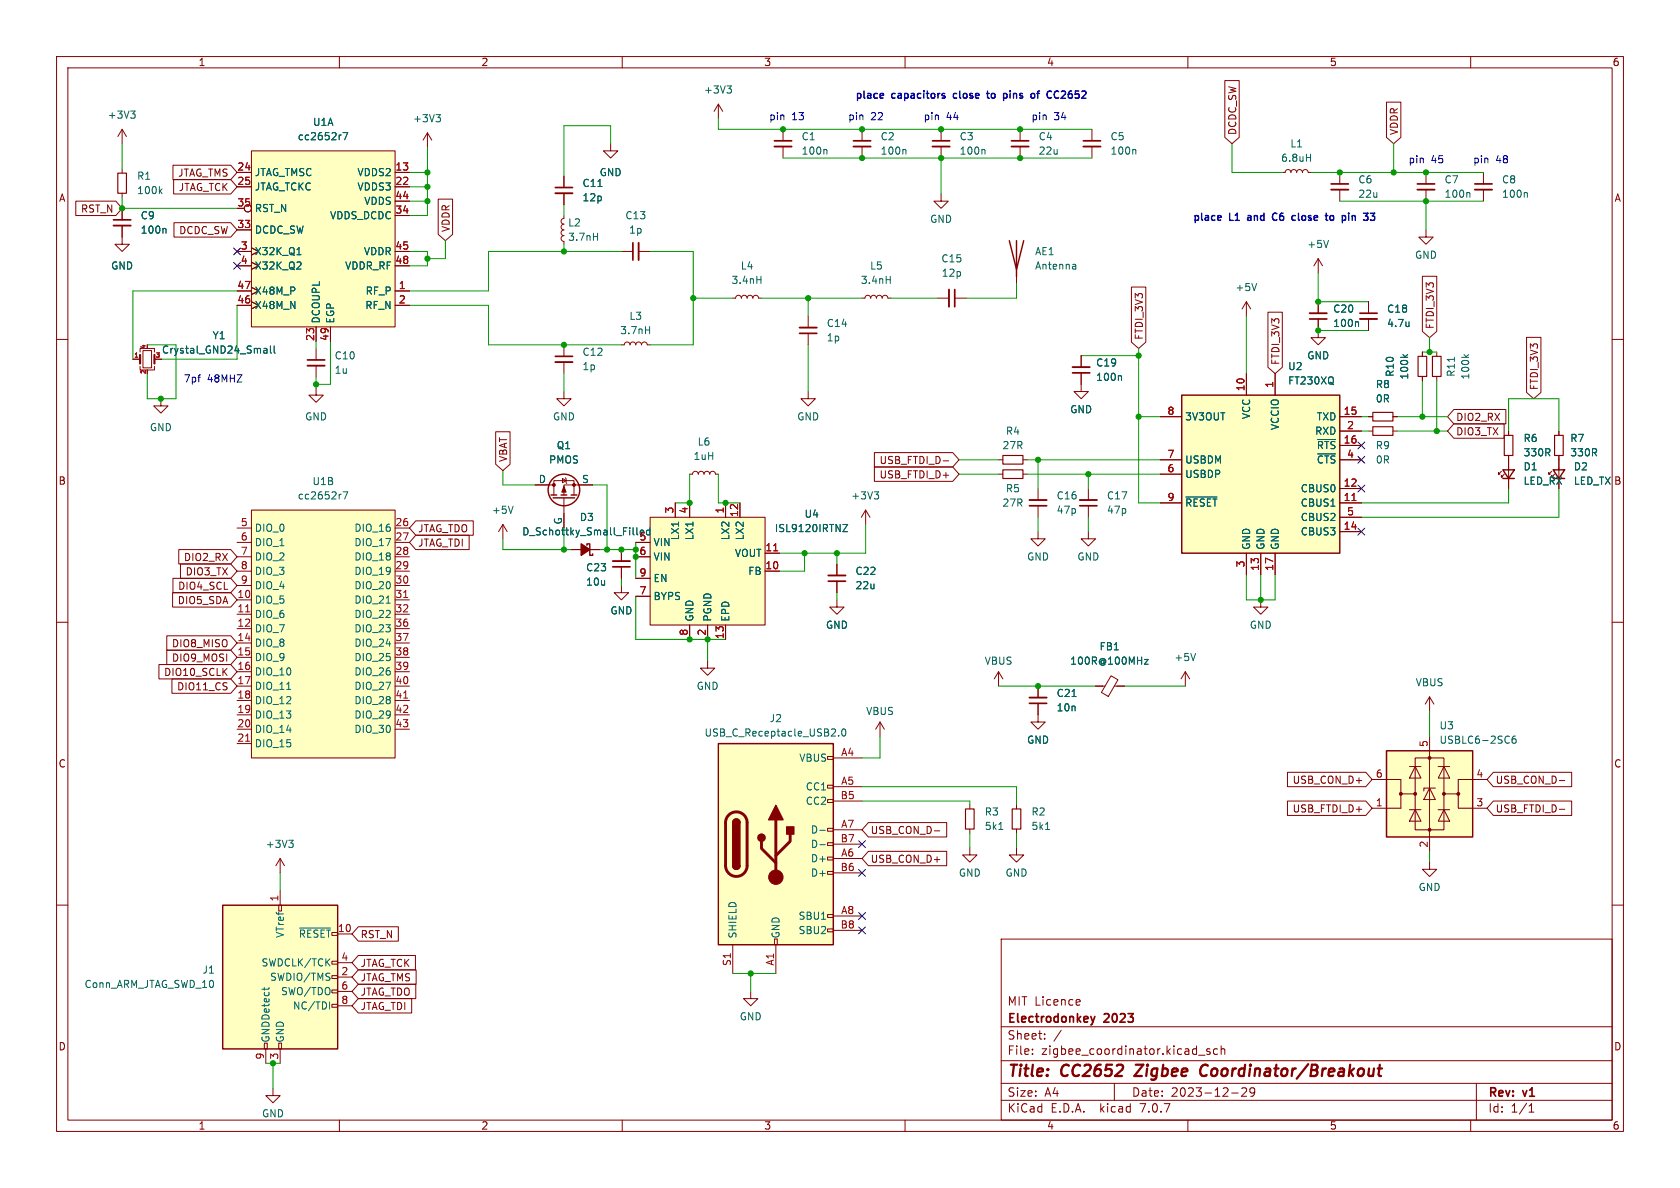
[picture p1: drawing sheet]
<svg xmlns="http://www.w3.org/2000/svg" width="297mm" height="210mm" viewBox="0 0 297 210" stroke-linecap="round" stroke-linejoin="round" font-family="sans-serif">
<g fill="none" stroke="#840000" stroke-width=".18">
<path d="M10 10h277v190h-277zM12 12h273v186h-273zM60 10v2M110 10v2M127 18.4l-.8 1.3M127 18.4v2.6M127 18.4l.8 1.3M160 10v2M210 10v2M216.5 14.2h2.6v10.1l-1.3 1.1-1.3-1.1zM245.1 18.1h2.6v6.2l-1.3 1.1-1.3-1.1zM260 10v2"/>
<path d="M13.4 35.6h7.1l1.1 1.2-1.1 1.3h-7.1zM21.6 39.9v3.3h1.3l-1.3 1.3-1.3-1.3h1.3M21.6 22.9v2.5M21.6 29.8v.8M21.6 34.2v.7M21.6 36.8v2.1M21.6 22.9l-.8 1.2M21.6 22.9l.8 1.2M30.6 29.2h10.2l1.1 1.3-1.1 1.3h-10.2zM30.7 31.7h10.1l1.1 1.3-1.1 1.3h-10.1zM30.8 39.4h10l1.1 1.2-1.1 1.3h-10zM41.9 30.5h2.5"/>
<path d="M41.9 33h2.5M44.4 26.7h25.4v31.1h-25.4zM69.8 30.5h2.6M69.8 33h2.6M69.8 38.1h2.6M69.8 35.6h2.6M75.6 23.5l-.8 1.3M75.6 23.5v2.5M75.6 23.5l.7 1.3M77.5 35.2h2.5v6.2l-1.3 1.1-1.2-1.1zM99.7 38.1v.5l-.3 .1-.2 .4 .1 .4 .4 .1-.3 .2-.2 .3 .1 .4 .4 .1-.3 .2-.2 .3 .1 .4 .4 .2-.3 .1-.2 .4 .1 .3 .4 .2v.5M99.7 31.1v2"/>
<path d="M99.7 34.2v2M107.9 25.4v1.3h1.3l-1.3 1.2-1.2-1.2h1.2M138.4 22.9v2M138.4 25.9v2M152.4 22.9v2M152.4 25.9v2M166.4 34.3v1.3h1.2l-1.2 1.2-1.3-1.2h1.3M166.4 22.9v2M166.4 25.9v2M180.3 22.9v2M180.3 25.9v2M193 22.9v2"/>
<path d="M193 25.9v2M226.7 30.5h.5l.2-.4 .3-.1 .4 .1 .1 .4 .2-.4 .3-.1 .4 .1 .1 .4 .2-.4 .4-.1 .3 .1 .2 .4 .1-.4 .4-.1 .3 .1 .2 .4h.5M236.9 30.5v2M236.9 33.5v2.1M252.1 30.5v2M252.1 33.5v2.1M262.3 30.5v2M262.3 33.5v2.1M10 60h2M41.9 51.4h2.5M41.9 54h2.5M41.9 44.5h2.5"/>
<path d="M41.9 40.6h2.5M41.9 47h2.5M55.9 57.8v2.5M58.4 57.8v2.5M69.8 51.4h2.6M69.8 54h2.6M69.8 44.5h2.6M69.8 47h2.6M109.9 44.5h2M112.9 44.5h2M129.5 52.7h.5l.2-.4 .4-.1 .3 .2 .2 .3 .1-.4 .4-.1 .3 .2 .2 .3 .1-.4 .4-.1 .4 .2 .1 .3 .2-.4 .3-.1 .4 .2 .1 .3h.5M142.9 55.9v2"/>
<path d="M142.9 58.9v2.1M152.4 52.7h.5l.2-.4 .3-.1 .4 .2 .1 .3 .2-.4 .3-.1 .4 .2 .1 .3 .2-.4 .4-.1 .3 .2 .2 .3 .1-.4 .4-.1 .3 .2 .2 .3h.5M165.7 52.7h2.1M168.8 52.7h2M179.7 47.6v2.6M200 50.7h2.6v9.8l-1.3 1.1-1.3-1.1zM220.3 53.3v2.6M220.3 53.3l-.7 1.3M220.3 53.3l.8 1.3M224.2 55.2h2.5v9.7l-1.3 1.1-1.2-1.1zM233 56.4v3.3h1.3l-1.3 1.3-1.2-1.3h1.2M233 45.7v2.6"/>
<path d="M233 53.3v2.1M233 45.7l-.7 1.3M233 45.7l.8 1.3M241.9 53.3v2.1M241.9 56.4v2M251.5 48.8h2.5v9.8l-1.3 1.1-1.2-1.1zM252.1 40.6v1.3h1.3l-1.3 1.3-1.3-1.3h1.3M269.9 59.6h2.5v9.8l-1.3 1.1-1.2-1.1zM285 60h2M23.5 63.5h1.3M24.8 64.8v.6h2.5v-.6M24.8 62.2v-.6h2.5v.6"/>
<path d="M25.3 62h1.5v3h-1.5zM27.3 63.5h1.3M28.4 70.5v1.3h1.3l-1.3 1.2-1.2-1.2h1.2M55.9 68.6v1.3h1.2l-1.2 1.2-1.3-1.2h1.3M55.9 61.6v2M55.9 64.6v2.1M87.6 76.3h2.6v5.8l-1.3 1.1-1.3-1.1zM99.7 69.2v1.3h1.3l-1.3 1.3-1.3-1.3h1.3M99.7 61v2M99.7 64v2M109.9 61h.5l.1-.4 .4-.1 .3 .1 .2 .4 .1-.4 .4-.1 .4 .1 .1 .4 .1-.4 .4-.1 .4 .1 .1 .4 .2-.4 .3-.1 .4 .1 .1 .4h.5M142.9 69.2v1.3h1.2l-1.2 1.3-1.3-1.3h1.3"/>
<path d="M191.1 65.9v3.3h1.3l-1.3 1.3-1.2-1.3h1.2M191.1 62.9v2M205.1 73.7h3.8M220.3 66v3.9M225.4 66v3.9M236.9 73.7h3.8M236.9 78.7h3.8M236.9 76.2h3.8M241.9 73.7h.8M241.9 76.2h.8M246.3 73.7h.7M246.3 76.2h.7"/>
<path d="M251.5 62.2v.8M251.5 66.5v.8M254 62.2v.8M254 66.5v.8M257 72.4h9.2v2.5h-9.2l-1.1-1.2zM257 74.9h8.9v2.6h-8.9l-1.1-1.3zM266.7 76.2v.8M275.6 76.2v.8M31.6 97.2h9.2l1.1 1.2-1.1 1.3h-9.2zM31.9 99.7h8.9l1.1 1.3-1.1 1.2h-8.9zM41.9 93.3h2.5M41.9 95.9h2.5"/>
<path d="M41.9 98.4h2.5M44.4 90.2h25.4v43.8h-25.4zM69.8 93.3h2.6M69.8 95.9h2.6M69.8 98.4h2.6M73.5 92.1h10.2v2.5h-10.2l-1.1-1.3zM73.5 94.6h9.4v2.6h-9.4l-1.1-1.3zM88.9 92.7l-.8 1.3M88.9 92.7v2.6M88.9 92.7l.8 1.3M94.6 85.7h3.3M97.9 87.5v-2.5h3.6v2.5"/>
<path d="M99.4 84.6l.7 .4-.7 .3zM99.7 88v5.3M99.9 84.5l.2 .1v.7l.1 .2M101 97.2h5M104.8 85.7h-5.1v1.8M109.9 97.2v2M112.4 95.9h2.5M112.4 98.4h2.5M114.9 91.4h20.4v19.1h-20.4zM119.4 88.9v2.5M121.9 83.8h.5l.2-.3 .3-.2 .4 .2 .1 .3 .2-.3 .4-.2 .3 .2 .2 .3 .1-.3 .4-.2 .3 .2 .2 .3 .1-.3 .4-.2 .4 .2 .1 .3h.5M121.9 88.9v2.5"/>
<path d="M128.3 88.9v2.5M130.8 88.9v2.5M135.3 97.8h2.5M148 99.7v2M153 90.2l-.7 1.2M153 90.2v2.5M153 90.2l.8 1.2M154.6 82.5h13.8l1.1 1.3-1.1 1.3h-13.8zM154.6 80h13.8l1.1 1.3-1.1 1.3h-13.8zM166.7 81.5h1M176.5 83.8h.8M176.5 81.3h.8"/>
<path d="M180.8 83.8h.8M180.8 81.3h.8M183.5 94v1.3h1.3l-1.3 1.2-1.3-1.2h1.3M183.5 86.4v2M183.5 89.4v2M192.4 94v1.3h1.3l-1.3 1.2-1.3-1.2h1.3M192.4 86.4v2M192.4 89.4v2M205.1 83.8h3.8M205.1 88.9h3.8M205.1 81.3h3.8M220.3 97.8v3.8"/>
<path d="M222.9 97.8v3.8M225.4 97.8v3.8M236.9 88.9h3.8M236.9 86.4h3.8M236.9 94h3.8M236.9 81.3h3.8M236.9 91.4h3.8M265.4 83.3l-.5 .5v-.2v.2h.3M265.9 83.8l-.5 .5v-.2v.2h.3M266.7 80.5v5.9M274.3 83.3l-.5 .5v-.2v.2h.3M274.8 83.8l-.5 .5v-.2v.2h.3"/>
<path d="M275.6 80.5v4.1M10 110h2M28.1 117.5h12.7l1.1 1.2-1.1 1.3h-12.7zM29.5 112.4h11.3l1.1 1.3-1.1 1.2h-11.3zM29.5 114.9h11.3l1.1 1.3-1.1 1.3h-11.3zM30.5 104.8h10.3l1.1 1.2-1.1 1.3h-10.3zM30.6 102.2h10.2l1.1 1.3-1.1 1.3h-10.2zM41.9 106h2.5M41.9 108.6h2.5M41.9 111.1h2.5M41.9 113.7h2.5M41.9 116.2h2.5"/>
<path d="M41.9 118.7h2.5M41.9 101h2.5M41.9 103.5h2.5M69.8 106h2.6M69.8 108.6h2.6M69.8 111.1h2.6M69.8 113.7h2.6M69.8 116.2h2.6M69.8 118.7h2.6M69.8 101h2.6M69.8 103.5h2.6M109.9 103.5v1.3h1.2l-1.2 1.2-1.3-1.2h1.3"/>
<path d="M109.9 100.2v2M112.4 105.4h2.5M112.4 102.2h2.5M121.9 110.5v2.5M125.1 116.8v1.3h1.3l-1.3 1.3-1.3-1.3h1.3M125.1 110.5v2.5M128.3 110.5v2.5M135.3 101h2.5M148 106v1.3h1.2l-1.2 1.3-1.3-1.3h1.3M148 102.7v2.1M176.5 118.7l-.7 1.3M176.5 118.7v2.6"/>
<path d="M176.5 118.7l.8 1.3M196.4 119.5l1.2 .7-1.7 2.9-1.2-.7zM209.5 118.7l-.7 1.3M209.5 118.7v2.6M209.5 118.7l.8 1.3M222.9 106v1.3h1.3l-1.3 1.3-1.3-1.3h1.3M285 110h2M30.4 120h10.4l1.1 1.3-1.1 1.3h-10.4zM41.9 121.3h2.5M41.9 123.8h2.5M41.9 126.4h2.5M41.9 128.9h2.5"/>
<path d="M41.9 131.4h2.5M69.8 121.3h2.6M69.8 123.8h2.6M69.8 126.4h2.6M69.8 128.9h2.6M146.3 138.8h1v.5h-1zM146.3 133.7h1v.5h-1zM147.3 134h5.1M147.3 139.1h5.1M155.6 127.6l-.8 1.3M155.6 127.6v2.6M155.6 127.6l.7 1.3"/>
<path d="M183.5 124.3v3.3h1.3l-1.3 1.3-1.3-1.3h1.3M183.5 121.3v2M193.7 121.3h1.6M197 121.3h1.8M227.6 136.5h13.9l1.1 1.3-1.1 1.3h-13.9zM242.6 137.8h5v2.5h2.6M249.2 135.5h2M250.2 134h5.1v12.7h-5.1zM250.2 135.5l1 2h-2zM252.7 139.3l1 2.1h-2zM252.7 123.2l-.7 1.3M252.7 123.2v2.5"/>
<path d="M252.7 130.2v20.3M252.7 123.2l.8 1.3M253.7 139.3h-2v.5M254.3 135.5h2M255.3 135.5l1 2h-2zM262.9 137.8h-5.1v2.5h-2.5M264 136.5h13.9v2.6h-13.9l-1.1-1.3zM275.7 138h.9M10 160h2M49.5 151.8l-.7 1.2M49.5 151.8v2.5M49.5 157.5v2.5"/>
<path d="M49.5 151.8l.8 1.2M146.3 154.1h1v.5h-1zM146.3 151.5h1v.5h-1zM146.3 149h1v.5h-1zM146.3 146.4h1v.5h-1zM146.3 141.4h1v.5h-1zM147.3 151.8h5.1M147.3 146.7h5.1M147.3 141.6h5.1M147.3 154.3h5.1M147.3 149.2h5.1M153.5 150.5h13.9v2.5h-13.9l-1.1-1.2z"/>
<path d="M153.5 145.4h13.9v2.6h-13.9l-1.1-1.3zM165.2 146.9h.9M171.4 149.9v1.2h1.3l-1.3 1.3-1.2-1.3h1.2M171.4 142.2v.8M171.4 146.6v.7M179.7 149.9v1.2h1.3l-1.3 1.3-1.3-1.3h1.3M179.7 142.2v.8M179.7 146.6v.7M227.6 141.6h13.9l1.1 1.3-1.1 1.2h-13.9zM247.6 140.3v2.6h-5M249.2 143.1h2M250.2 143.1l1 2.1h-2z"/>
<path d="M252.7 152.4v1.3h1.3l-1.3 1.2-1.2-1.2h1.2M254.3 143.1h2M255.3 143.1l1 2.1h-2zM257.8 140.3v2.6h5.1M264 141.6h13.9v2.5h-13.9l-1.1-1.2zM275.7 143.1h.9M285 160h2M49.3 160h.5v1h-.5zM58.7 169.9h1v.5h-1zM58.7 175h1v.5h-1zM58.7 172.5h1v.5h-1zM58.7 177.5h1v.6h-1z"/>
<path d="M59.7 165.1h2.5M59.7 172.7h2.5M59.7 170.2h2.5M59.7 175.3h2.5M59.7 177.8h2.5M63.3 176.5h9.5v2.6h-9.5l-1.1-1.3zM63.3 174h10.2v2.5h-10.2l-1.1-1.2zM63.3 171.4h10.3v2.6h-10.3l-1.1-1.3zM63.3 163.8h7.1v2.6h-7.1l-1.1-1.3zM63.3 168.9h10.1v2.6h-10.1l-1.1-1.3zM129.5 167v5.1M132.7 175.3v1.2h1.3l-1.3 1.3-1.3-1.3h1.3"/>
<path d="M136.9 166h.5v1h-.5zM137.2 167v5.1M146.3 164.2h1v.5h-1zM146.3 161.7h1v.5h-1zM147.3 161.9h5.1M147.3 164.5h5.1M177 166h108v32h-108zM190.5 176.7l.4 .1 .1 .3-.8 .1M190.9 177.6l-.4 .1M46.7 184.4h.5v1h-.5zM47 185.4v2.6M48.3 192.4v1.3h1.2l-1.2 1.2-1.3-1.2h1.3"/>
<path d="M49.3 184.4h.5v1h-.5zM49.5 185.4v2.6M60 198v2M110 198v2M160 198v2M177 194.5h108M177 191.5h108M177 187.5h108M177 181.5h108M182.5 186.3v.1M182.5 185.5v.1M184.7 183.6v.1"/>
<path d="M184.7 182.8v.1M187.6 182.1l-1.3 2M197 191.5v3M210 198v2M211.9 186.5h1.1M213.9 185.5l-.4-.1-.2 .2 .1 .2 .5 .2v.3h-.6M215.2 185.5l-.4-.1-.3 .3v.4l.2 .2h.5M215.9 185.5l.2-.1 .4 .1v.9M215.9 184.9v1.5M217.7 193.2h1.2M219.5 192.4l.6-.1 .2 .1 .1 .3-.9 1.1h.9M221.8 192.9l-.3 .3h-.3l-.2-.3 .1-.5 .4-.1 .2 .1a.99 .99 0 0 1-.3 1.4h-.3"/>
<path d="M260 198v2M261 191.5v6.5M270.3 196.6h.9M270.3 195.5l.4-.4v1.5"/>
<circle cx="43.8" cy="36.8" r=".63"/>
</g>
<path d="M202.1 188.2l-1.6 2h1.4M213.2 188.2a1.13 1.13 0 0 0-1 .7 1.13 1.13 0 0 0 .3 1.2l.2 .1 .5-.1M243.6 188.9h.7M243.8 190.1l.4 .1M243.9 188.2l-.2 1.7" fill="none" stroke="#840000" stroke-width=".4"/>
<g fill="none" stroke="#840000" stroke-width=".3">
<path d="M20.1 38.9h3M98.2 33.1h3M136.9 24.9h3.1M150.9 24.9h3M164.8 24.9h3.1M178.8 24.9h3.1M191.5 24.9h3.1M235.3 32.5h3.1M250.6 32.5h3M260.7 32.5h3.1M111.9 42.9v3.1M141.4 58.9h3"/>
<path d="M168.8 51.2v3M231.5 56.4h3.1M240.4 55.4h3.1M54.4 63.6h3M98.2 63h3M189.6 65.9h3.1M182 89.4h3M190.9 89.4h3M108.3 100.2h3.1M146.4 102.7h3.1M182 124.3h3M192.8 179.7l.4 1"/>
<path d="M193.6 179.7l-.4 1M193.2 180.7l-.1 .3"/>
</g>
<g fill="none" stroke="#840000" stroke-width=".25">
<path d="M178.4 42.5l1.3 5.1 1.3-5.1M179.7 42.5v6.4M208.9 69.9h28v27.9h-28zM97.4 87.5h1M97.8 88h3.8M99.2 87.5h1M101 87.5h1M103.8 96.4v-.3h.5v2.1h.5v-.3M265.7 83.1h2l-1 1.5zM265.7 84.6h2M274.6 83.1h2l-1 1.5zM127 131.4h20.3v35.6h-20.3z"/>
<path d="M245.1 132.7h15.2v15.3h-15.2zM129.5 153a.64 .64 0 0 0 .7 .7 .64 .64 0 0 0 .6-.7M129.5 145.4a.64 .64 0 0 1 .7-.6 .64 .64 0 0 1 .6 .6M39.4 160h20.3v25.4h-20.3z"/>
<circle cx="99.7" cy="86.6" r="2.79"/>
</g>
<g fill="#840000" stroke="#840000" stroke-width=".18">
<path d="M99.7 86l.4 1h-.8z"/>
<circle cx="101.5" cy="85.7" r=".25"/>
<circle cx="97.9" cy="85.7" r=".25"/>
<circle cx="137.2" cy="155.1" r="1.27"/>
<circle cx="247.6" cy="140.3" r=".25"/>
<circle cx="250.2" cy="140.3" r=".25"/>
<circle cx="252.7" cy="146.7" r=".25"/>
<circle cx="252.7" cy="134" r=".25"/>
<circle cx="255.3" cy="140.3" r=".25"/>
<circle cx="257.8" cy="140.3" r=".25"/>
</g>
<g fill="none" stroke="#840000" stroke-width=".33">
<path d="M20.1 39.9h3M98.2 34.2h3M136.9 25.9h3.1M150.9 25.9h3M164.8 25.9h3.1M178.8 25.9h3.1M191.5 25.9h3.1M235.3 33.5h3.1M250.6 33.5h3M260.7 33.5h3.1M112.9 42.9v3.1M141.4 57.9h3"/>
<path d="M167.8 51.2v3M231.5 55.4h3.1M240.4 56.4h3.1M54.4 64.6h3M98.2 64h3M189.6 64.9h3.1M108.3 99.2h3.1M182 88.4h3M190.9 88.4h3M146.4 101.7h3.1M182 123.3h3"/>
</g>
<g fill="none" stroke="#006464" stroke-width=".18">
<path d="M23.1 19.6h.8l-.4 .5M128.5 15.2h.8l-.4 .5M129.1 15.7l.2 .2v.3l-.2 .3M23.6 20.1l.3 .3v.3l-.3 .2M28.3 33.8l.4 .4M28.7 33.4l-.5 .5M60.6 23.4h.9l-.6 1.3M77.1 20.3h.8l-.5 .4M77.6 20.7l.3 .3v.3l-.3 .2M105.7 33h.7M146 26.4l.2 .2v.7M160 26.4l.2 .2v.7"/>
<path d="M173.9 26.4l.2 .2v.7M200.6 26.4l.2 .2v.7M231 27.9h.7M231.7 27.2v1.3M259.7 34l.2 .2v.7M269.8 34l.2 .2v.7M29.2 40.4l.2 .2v.6M52.5 45h.7M53.1 46.4l.1 .1v.3l-.8 .8h.8M104.9 41.8h.7M105.6 41.2v1.3M114.1 58.3h.7"/>
<path d="M114.8 57.7v1.3M133.8 49.4h.7M134.5 48.8v1.3M156.7 49.4h.7M157.4 48.8v1.3M190 46.7l.2 .2v.7M190.2 47.5l-.4 .1M190.2 47l-.4 .1M222.2 50.1l-.5 1.3M234.9 42.5l-.5 1.3M240 56.9l.2 .2v.6M249.1 56.9v.8"/>
<path d="M249.1 57.6l-.1 .1M46.8 61.6h.2l.2 .2v.6M47.2 62.4h-.4M47.2 61.9h-.4M47.8 61.2v1l.2 .2M48.5 61.2v1l.2 .2M198.1 66.4l.2 .2v.6M232.9 77.7h3.2M248 62.7l.5 .5M248.9 62.7l-.5 .3M257.1 63.2v.7M258.8 62.7l.5 .5"/>
<path d="M259.7 62.7l-.5 .3M60.6 86.9h.9l-.6 1.3M90.7 89.5l-.4 1.2M112.6 93.3v1.1M113.2 93.9l.2-.2h.2l.2 .2M114.4 94.5h.5M114.9 93.8l-.4-.1-.2 .1M114.9 93.3v1.3M149 92.7h.9l-.9 1.3h.9M154.5 86.9h.8l-.4 .5M155.1 87.4l.2 .3v.3l-.2 .2M209.7 87.9h5.4"/>
<path d="M232.9 80.2h3.2M68.3 106.6h.7M202.3 116.6h.7l-.7 .8h.7M211.4 115.5l-.5 1.3M50.7 121.9h.7M148.3 130v.1M148.9 129l.2-.2a.68 .68 0 0 1 .4 .7 .68 .68 0 0 1-.4 .6l-.2-.1-.1-.4zM189.5 123.1h.7M267.9 130.1l-.3 .1a.85 .85 0 0 0 0 1.2l.4-.1v-.5l-.2-.2-.4 .1-.1 .1M51 148.5h.8l-.4 .5M51.6 149l.2 .3v.3l-.2 .2M144.9 146.8h1"/>
<path d="M144.9 149.3h1M176.6 146.6h.7M184.8 146.6h.8M46.7 174.6v.5M47.6 174.6l-.1 .2M53 164.1h5.4M58.3 177.1v1.3"/>
</g>
<path d="M20.8 30.6h1.6v3.6h-1.6zM242.7 72.9h3.6v1.5h-3.6zM242.7 75.4h3.6v1.6h-3.6zM250.7 63h1.5v3.5h-1.5zM253.2 63h1.6v3.5h-1.6zM265.9 77h1.6v3.5h-1.6zM274.8 77h1.6v3.5h-1.6zM177.3 80.5h3.5v1.5h-3.5zM177.3 83.1h3.5v1.5h-3.5zM170.7 143h1.5v3.6h-1.5zM178.9 143h1.6v3.6h-1.6z" fill="none" stroke="#840000" stroke-width=".2"/>
<g fill="#ffffc2" stroke="#ffffc2" stroke-width=".18">
<path d="M44.4 26.7h25.4v31.1h-25.4z"/>
<path d="M44.4 90.2h25.4v43.8h-25.4z"/>
<path d="M39.4 160h20.3v25.4h-20.3z"/>
<path d="M208.9 69.9h28v27.9h-28z"/>
<path d="M127 131.4h20.3v35.6h-20.3z"/>
<path d="M114.9 91.4h20.4v19.1h-20.4z"/>
<path d="M245.1 132.7h15.2v15.3h-15.2z"/>
</g>
<path d="M24.8 62.7v1.6M27.3 62.7v1.6" fill="none" stroke="#840000" stroke-width=".38"/>
<path d="M136.8 97.4h.7M239 88.5h.7M43.4 108.2h.7M71.4 105.6h.7M43.4 131h.7M71.4 123.4h.7" fill="none" stroke="#a90000" stroke-width=".18"/>
<path d="M128.8 144.1a1.9 1.9 0 0 1 2.1-.4 1.9 1.9 0 0 1 1.2 1.7v7.6a1.91 1.91 0 0 1-1.9 1.9 1.91 1.91 0 0 1-1.9-1.9v-7.8l.2-.6zM134.6 148.7v1.3l2.6 2.5M137.2 144.9v10.2M139.7 147.4v1.3l-2.5 2.6" fill="none" stroke="#840000" stroke-width=".51"/>
<g fill="#840000" stroke="#840000" stroke-width=".25">
<path d="M129.5 153h1.3a.64 .64 0 0 1-.6 .7 .64 .64 0 0 1-.7-.7z"/>
<path d="M129.5 145.4h1.3v7.6h-1.3z"/>
<path d="M129.7 145a.64 .64 0 0 1 .7-.2 .64 .64 0 0 1 .4 .6h-1.3z"/>
<path d="M137.2 142.4l1.2 2.5h-2.5z"/>
<path d="M139.1 146.2h1.2v1.2h-1.2z"/>
<path d="M102.7 96.1l1.6 1.1-1.6 1z"/>
<circle cx="134.6" cy="148.1" r=".63"/>
</g>
<g fill="none" stroke="#0000c2" stroke-width=".25">
<path d="M168.6 16.6v.6M174.4 16.5h.5M174.6 16.1v1.1l.3 .2M177.8 16.5l.2 .3v.3l-.2 .3M183.3 16.5h.5M183.8 16.1l-.3 .2v1.1M186.6 16.2l.3-.1 .3 .1M187.2 17.2l-.3 .2-.3-.1M220.6 38.5v.4M225.7 37.7a.59 .59 0 0 0-.8 .6 .59 .59 0 0 0 .8 .6M228.6 38.1l.4 .1M229 38.9l-.4 .1"/>
<path d="M235.1 38.3l.3-.2 .3 .1 .1 .1-.1 .6-.3 .1-.3-.3M239 38.1v.9M239.4 38.1l-.4 .1M242.3 37.7h.7l-.4 .5M243 38.3v.5"/>
</g>
<path d="M35 66.7h.4M35.3 66.3h.1" fill="none" stroke="#0000c2" stroke-width=".18"/>
<g fill="none" stroke="#009600" stroke-width=".18">
<path d="M21.6 34.9v1.9h20.3M21.6 25.4v4.4M72.4 35.6h3.2M72.4 33h3.2M72.4 30.5h3.2M75.6 26v12.1h-3.2M99.7 36.2v1.9M107.9 25.4v-3.2h-8.2v8.9M127 21v1.9h66M138.4 27.9h54.6M166.4 27.9v6.4M217.8 25.4v5.1h8.9"/>
<path d="M231.8 30.5h30.5M236.9 35.6h25.4M246.4 25.4v5.1M252.1 35.6v5M41.9 51.4h-18.4v12.1M41.9 54v9.5h-13.3M72.4 44.5h3.2v2.5h-3.2M72.4 54h14v7h23.5M78.7 42.5v3.2h-3.1M99.7 43.2v1.3M109.9 44.5h-23.5v6.9h-14M114.9 44.5h7.7v16.5h-7.7"/>
<path d="M122.6 52.7h6.9M134.6 52.7h17.8M142.9 52.7v3.2M157.5 52.7h8.2M179.7 50.2v2.5h-8.9M220.3 55.9v10.1M233 58.4h8.9M233 48.3v5h8.9M252.7 59.7v2.5M26 61h5.1v9.5h-5.1v-4.5M55.9 60.3v1.3M55.9 66.7v1.9"/>
<path d="M58.4 60.3v7.6h-2.5M99.7 66v3.2M142.9 61v8.2M191.1 62.9h10.2M201.3 61.6v27.3h3.8M201.3 73.7h3.8M240.7 73.7h1.2M240.7 76.2h1.2M247 73.7h8.9M247 76.2h8.9M251.5 67.3v6.4M251.5 62.2h2.5"/>
<path d="M254 67.3v8.9M266.7 76.2v-5.7h8.9v5.7M88.9 83.2v2.5h5.7M88.9 95.3v1.9h12.1M99.7 93.3v3.9M104.8 85.7h2.5v11.5M106 97.2h6.4M112.4 95.9v6.3M121.9 83.8v5.1h-2.5M127 83.8v5.1h3.8M142.2 97.8v3.2h-4.4M148 97.8v1.9"/>
<path d="M153 92.7v5.1h-15.2M169.5 83.8h7M169.5 81.3h7M181.6 83.8h23.5M181.6 81.3h23.5M183.5 81.3v5.1M183.5 91.4v2.6M192.4 83.8v2.6M192.4 91.4v2.6M266.7 86.4v2.5h-26M275.6 86.4v5h-34.9M109.9 102.2v1.3"/>
<path d="M112.4 105.4v7.6h15.9M125.1 113v3.8M148 104.8v1.2M220.3 101.6v4.4h5.1v-4.4M222.9 101.6v4.4M152.4 139.1h27.3v3.1M155.6 130.2v3.8h-3.2M176.5 121.3h17.2M198.8 121.3h10.7M252.7 125.7v4.5M49.5 154.3v3.2M152.4 141.6h19v.6"/>
<path d="M171.4 147.3v2.6M179.7 147.3v2.6M252.7 150.5v1.9M129.5 172.1h7.7M132.7 172.1v3.2M47 188h2.5M48.3 188v4.4"/>
</g>
<g fill="none" stroke="#000084" stroke-width=".18">
<path d="M41.3 43.8l1.2 1.3M41.3 46.4l1.2 1.2M42.5 43.8l-1.2 1.3M42.5 46.4l-1.2 1.2M240.1 78.1l1.2 1.2M241.3 78.1l-1.2 1.2M240.1 80.7l1.2 1.2M240.1 85.8l1.2 1.2M240.1 93.4l1.2 1.2M241.3 80.7l-1.2 1.2M241.3 85.8l-1.2 1.2M241.3 93.4l-1.2 1.2"/>
<path d="M151.8 148.6l1.2 1.2M151.8 153.7l1.2 1.2M153 148.6l-1.2 1.2M153 153.7l-1.2 1.2M151.8 161.3l1.2 1.2M151.8 163.9l1.2 1.2M153 161.3l-1.2 1.2M153 163.9l-1.2 1.2"/>
</g>
<g fill="#009600" stroke="#009600" stroke-width=".18">
<circle cx="75.6" cy="35.6" r=".46"/>
<circle cx="75.6" cy="45.7" r=".46"/>
<circle cx="21.6" cy="36.8" r=".46"/>
<circle cx="75.6" cy="33" r=".46"/>
<circle cx="75.6" cy="30.5" r=".46"/>
<circle cx="99.7" cy="44.5" r=".46"/>
<circle cx="28.4" cy="70.5" r=".46"/>
<circle cx="55.9" cy="67.9" r=".46"/>
<circle cx="48.3" cy="188" r=".46"/>
<circle cx="142.9" cy="52.7" r=".46"/>
<circle cx="99.7" cy="61" r=".46"/>
<circle cx="99.7" cy="97.2" r=".46"/>
<circle cx="121.9" cy="88.9" r=".46"/>
<circle cx="109.9" cy="97.2" r=".46"/>
<circle cx="112.4" cy="97.2" r=".46"/>
<circle cx="112.4" cy="98.4" r=".46"/>
<circle cx="107.3" cy="97.2" r=".46"/>
<circle cx="128.3" cy="88.9" r=".46"/>
<circle cx="142.2" cy="97.8" r=".46"/>
<circle cx="148" cy="97.8" r=".46"/>
<circle cx="125.1" cy="113" r=".46"/>
<circle cx="121.9" cy="113" r=".46"/>
<circle cx="152.4" cy="27.9" r=".46"/>
<circle cx="152.4" cy="22.9" r=".46"/>
<circle cx="166.4" cy="27.9" r=".46"/>
<circle cx="138.4" cy="22.9" r=".46"/>
<circle cx="122.6" cy="52.7" r=".46"/>
<circle cx="166.4" cy="22.9" r=".46"/>
<circle cx="180.3" cy="27.9" r=".46"/>
<circle cx="180.3" cy="22.9" r=".46"/>
<circle cx="236.9" cy="30.5" r=".46"/>
<circle cx="246.4" cy="30.5" r=".46"/>
<circle cx="252.1" cy="30.5" r=".46"/>
<circle cx="252.1" cy="35.6" r=".46"/>
<circle cx="233" cy="53.3" r=".46"/>
<circle cx="233" cy="58.4" r=".46"/>
<circle cx="183.5" cy="121.3" r=".46"/>
<circle cx="132.7" cy="172.1" r=".46"/>
<circle cx="192.4" cy="83.8" r=".46"/>
<circle cx="201.3" cy="62.9" r=".46"/>
<circle cx="201.3" cy="73.7" r=".46"/>
<circle cx="183.5" cy="81.3" r=".46"/>
<circle cx="222.9" cy="106" r=".46"/>
<circle cx="251.5" cy="73.7" r=".46"/>
<circle cx="254" cy="76.2" r=".46"/>
<circle cx="252.7" cy="62.2" r=".46"/>
</g>
<g font-size="2.8" fill="#840000">
<text x="178" y="190.9">Title:</text>
<text x="187.7" y="190.9">CC2652</text>
<text x="201.6" y="190.9">Zigbee</text>
<text x="213.8" y="190.9">Coordinator/Breakout</text>
</g>
<g font-size="2.1" fill="#840000">
<text x="178" y="178">MIT Licence</text>
<text x="178" y="184">Sheet:</text>
<text x="178" y="181.2">Electrodonkey</text>
<text x="195.3" y="181.2">2023</text>
<text x="178" y="186.7">File:</text>
<text x="184.1" y="186.7">zigbee_coordinator.kicad_sch</text>
<text x="178" y="196.9">KiCad</text>
<text x="178" y="194.1">Size:</text>
<text x="184.7" y="194.1">A4</text>
<text x="185.7" y="196.9">E.D.A.</text>
<text x="194.6" y="196.9">kicad</text>
<text x="200" y="194.1">Date:</text>
<text x="201.8" y="196.9">7.0.7</text>
<text x="207" y="194.1">2023-12-29</text>
<text x="263" y="194.3">Rev:</text>
<text x="263" y="196.9">Id:</text>
<text x="267.1" y="196.9">1/1</text>
<text x="269.4" y="194.3">v1</text>
</g>
<g font-size="1.8" fill="#840000">
<text x="35" y="11.9">1</text>
<text x="85" y="11.9">2</text>
<text x="135" y="11.9">3</text>
<text x="185" y="11.9">4</text>
<text x="235" y="11.9">5</text>
<text x="285" y="11.9">6</text>
<text x="218.8" y="24" transform="rotate(-90 218.8 24)">DCDC_SW</text>
<text x="247.3" y="24" transform="rotate(-90 247.3 24)">VDDR</text>
<text x="10.3" y="35.9">A</text>
<text x="31.4" y="31.4">JTAG_TMS</text>
<text x="31.5" y="34">JTAG_TCK</text>
<text x="285.3" y="35.9">A</text>
<text x="14.2" y="37.8">RST_N</text>
<text x="31.6" y="41.6">DCDC_SW</text>
<text x="79.7" y="41.1" transform="rotate(-90 79.7 41.1)">VDDR</text>
<text x="253.7" y="58.3" transform="rotate(-90 253.7 58.3)">FTDI_3V3</text>
<text x="202.2" y="60.2" transform="rotate(-90 202.2 60.2)">FTDI_3V3</text>
<text x="226.4" y="64.6" transform="rotate(-90 226.4 64.6)">FTDI_3V3</text>
<text x="272.1" y="69.1" transform="rotate(-90 272.1 69.1)">FTDI_3V3</text>
<text x="257.3" y="74.6">DIO2_RX</text>
<text x="257.3" y="77.2">DIO3_TX</text>
<text x="89.9" y="81.8" transform="rotate(-90 89.9 81.8)">VBAT</text>
<text x="155.4" y="82.2">USB_FTDI_D-</text>
<text x="10.3" y="85.9">B</text>
<text x="155.4" y="84.8">USB_FTDI_D+</text>
<text x="285.3" y="85.9">B</text>
<text x="73.8" y="94.3">JTAG_TDO</text>
<text x="32.4" y="99.4">DIO2_RX</text>
<text x="32.7" y="101.9">DIO3_TX</text>
<text x="73.8" y="96.8">JTAG_TDI</text>
<text x="31.3" y="107">DIO5_SDA</text>
<text x="31.4" y="104.5">DIO4_SCL</text>
<text x="28.9" y="119.7">DIO10_SCLK</text>
<text x="30.3" y="114.6">DIO8_MISO</text>
<text x="30.3" y="117.2">DIO9_MOSI</text>
<text x="31.2" y="122.2">DIO11_CS</text>
<text x="10.3" y="135.9">C</text>
<text x="285.3" y="135.9">C</text>
<text x="228.4" y="138.7">USB_CON_D+</text>
<text x="228.4" y="143.8">USB_FTDI_D+</text>
<text x="264.3" y="143.8">USB_FTDI_D-</text>
<text x="264.3" y="138.7">USB_CON_D-</text>
<text x="153.8" y="147.6">USB_CON_D-</text>
<text x="153.8" y="152.7">USB_CON_D+</text>
<text x="63.7" y="166.1">RST_N</text>
<text x="63.7" y="173.7">JTAG_TMS</text>
<text x="63.7" y="171.1">JTAG_TCK</text>
<text x="63.7" y="178.8">JTAG_TDI</text>
<text x="63.7" y="176.2">JTAG_TDO</text>
<text x="10.3" y="185.9">D</text>
<text x="285.3" y="185.9">D</text>
<text x="35" y="199.9">1</text>
<text x="85" y="199.9">2</text>
<text x="135" y="199.9">3</text>
<text x="185" y="199.9">4</text>
<text x="235" y="199.9">5</text>
<text x="285" y="199.9">6</text>
</g>
<g font-size="1.8" fill="#006464">
<text x="124.4" y="16.7">+3V3</text>
<text x="18.9" y="21.2">+3V3</text>
<text x="55.2" y="22.5">U1A</text>
<text x="72.9" y="21.8">+3V3</text>
<text x="52.5" y="25">cc2652r7</text>
<text x="141.6" y="25">C1</text>
<text x="141.6" y="27.5">100n</text>
<text x="155.6" y="25">C2</text>
<text x="155.6" y="27.5">100n</text>
<text x="169.6" y="25">C3</text>
<text x="169.6" y="27.5">100n</text>
<text x="183.5" y="25">C4</text>
<text x="183.5" y="27.5">22u</text>
<text x="196.2" y="25">C5</text>
<text x="196.2" y="27.5">100n</text>
<text x="226.4" y="28.8">6.8uH</text>
<text x="228" y="26.3">L1</text>
<text x="24.1" y="32">R1</text>
<text x="24.1" y="34.5">100k</text>
<text x="45" y="31.3">JTAG_TMSC</text>
<text x="45" y="33.9">JTAG_TCKC</text>
<text x="63.1" y="31.3">VDDS2</text>
<text x="63.1" y="33.9">VDDS3</text>
<text x="102.9" y="33.3">C11</text>
<text x="102.9" y="35.8">12p</text>
<text x="105.9" y="31.3">GND</text>
<text x="240" y="32.6">C6</text>
<text x="240" y="35.2">22u</text>
<text x="255.3" y="32.6">C7</text>
<text x="255.3" y="35.2">100n</text>
<text x="265.4" y="32.6">C8</text>
<text x="265.4" y="35.2">100n</text>
<text x="24.8" y="39">C9</text>
<text x="24.8" y="41.5">100n</text>
<text x="45" y="41.5">DCDC_SW</text>
<text x="45" y="37.7">RST_N</text>
<text x="58.3" y="39">VDDS_DCDC</text>
<text x="64.3" y="36.4">VDDS</text>
<text x="100.3" y="40.2">L2</text>
<text x="110.5" y="39">C13</text>
<text x="111.1" y="41.5">1p</text>
<text x="164.3" y="39.6">GND</text>
<text x="19.6" y="47.9">GND</text>
<text x="45" y="45.3">X32K_Q1</text>
<text x="45" y="47.9">X32K_Q2</text>
<text x="60.9" y="47.9">VDDR_RF</text>
<text x="64.2" y="45.3">VDDR</text>
<text x="100.3" y="42.8">3.7nH</text>
<text x="130.9" y="47.9">L4</text>
<text x="153.7" y="47.9">L5</text>
<text x="166.3" y="46.6">C15</text>
<text x="182.9" y="45.3">AE1</text>
<text x="182.9" y="47.9">Antenna</text>
<text x="231" y="44">+5V</text>
<text x="250.1" y="45.9">GND</text>
<text x="45" y="52.3">X48M_P</text>
<text x="64.5" y="52.3">RF_P</text>
<text x="129.2" y="50.4">3.4nH</text>
<text x="152.1" y="50.4">3.4nH</text>
<text x="166.4" y="49.1">12p</text>
<text x="218.3" y="51.7">+5V</text>
<text x="45" y="54.8">X48M_N</text>
<text x="56.7" y="57.3" transform="rotate(-90 56.7 57.3)">DCOUPL</text>
<text x="59.3" y="57.3" transform="rotate(-90 59.3 57.3)">EGP</text>
<text x="64.5" y="54.8">RF_N</text>
<text x="109.5" y="59.3">3.7nH</text>
<text x="111.2" y="56.7">L3</text>
<text x="146.1" y="58">C14</text>
<text x="235.6" y="58">100n</text>
<text x="235.6" y="55.5">C20</text>
<text x="245.1" y="55.5">C18</text>
<text x="245.1" y="58">4.7u</text>
<text x="28.5" y="62.7">Crystal_GND24_Small</text>
<text x="37.5" y="60.2">Y1</text>
<text x="59.1" y="63.7">C10</text>
<text x="102.9" y="65.6">1p</text>
<text x="102.9" y="63.1">C12</text>
<text x="146.1" y="60.5">1p</text>
<text x="193.7" y="65">C19</text>
<text x="227.6" y="65.6">U2</text>
<text x="231" y="63.7">GND</text>
<text x="59.1" y="66.3">1u</text>
<text x="193.7" y="67.5">100n</text>
<text x="227.6" y="68.2">FT230XQ</text>
<text x="243.1" y="68.8">R8</text>
<text x="243.1" y="71.3">0R</text>
<text x="246.6" y="66.7" transform="rotate(-90 246.6 66.7)">R10</text>
<text x="249.1" y="67.2" transform="rotate(-90 249.1 67.2)">100k</text>
<text x="257.4" y="66.7" transform="rotate(-90 257.4 66.7)">R11</text>
<text x="259.9" y="67.2" transform="rotate(-90 259.9 67.2)">100k</text>
<text x="26.4" y="76.4">GND</text>
<text x="53.8" y="74.5">GND</text>
<text x="97.7" y="74.5">GND</text>
<text x="140.8" y="74.5">GND</text>
<text x="177.7" y="77.1">R4</text>
<text x="189.1" y="73.3">GND</text>
<text x="209.4" y="74.5">3V3OUT</text>
<text x="221.2" y="74.2" transform="rotate(-90 221.2 74.2)">VCC</text>
<text x="226.3" y="76.1" transform="rotate(-90 226.3 76.1)">VCCIO</text>
<text x="232.4" y="77.1">RXD</text>
<text x="232.7" y="74.5">TXD</text>
<text x="97" y="82.1">PMOS</text>
<text x="98.3" y="79.6">Q1</text>
<text x="122.5" y="81.5">1uH</text>
<text x="123.2" y="79">L6</text>
<text x="177.1" y="79.6">27R</text>
<text x="209.4" y="82.1">USBDM</text>
<text x="232.7" y="79.6">~{RTS}</text>
<text x="232.7" y="82.1">~{CTS}</text>
<text x="243.1" y="79.6">R9</text>
<text x="243.1" y="82.1">0R</text>
<text x="269.3" y="83.4">D1</text>
<text x="269.3" y="78.3">R6</text>
<text x="269.3" y="80.9">330R</text>
<text x="277.5" y="78.3">R7</text>
<text x="277.5" y="80.9">330R</text>
<text x="278.1" y="83.4">D2</text>
<text x="52.5" y="88.5">cc2652r7</text>
<text x="55.1" y="86">U1B</text>
<text x="95.1" y="85.5">D</text>
<text x="102.8" y="85.5">S</text>
<text x="150.4" y="88.5">+3V3</text>
<text x="177.1" y="89.8">27R</text>
<text x="177.7" y="87.2">R5</text>
<text x="186.7" y="88.5">C16</text>
<text x="195.6" y="88.5">C17</text>
<text x="209.4" y="84.7">USBDP</text>
<text x="209.4" y="89.8">~{RESET}</text>
<text x="229.9" y="89.8">CBUS1</text>
<text x="229.9" y="87.2">CBUS0</text>
<text x="269.3" y="85.9">LED_RX</text>
<text x="278.1" y="85.9">LED_TX</text>
<text x="45" y="94.2">DIO_0</text>
<text x="62.5" y="94.2">DIO_16</text>
<text x="86.9" y="91">+5V</text>
<text x="92.2" y="94.8">D_Schottky_Small_Filled</text>
<text x="99.4" y="92.8" transform="rotate(-90 99.4 92.8)">G</text>
<text x="102.4" y="92.3">D3</text>
<text x="120.2" y="95.6" transform="rotate(-90 120.2 95.6)">LX1</text>
<text x="122.8" y="95.6" transform="rotate(-90 122.8 95.6)">LX1</text>
<text x="129.1" y="95.6" transform="rotate(-90 129.1 95.6)">LX2</text>
<text x="131.7" y="95.6" transform="rotate(-90 131.7 95.6)">LX2</text>
<text x="136.9" y="94.3">ISL9120IRTNZ</text>
<text x="142.1" y="91.7">U4</text>
<text x="186.7" y="91">47p</text>
<text x="195.6" y="91">47p</text>
<text x="229.9" y="94.8">CBUS3</text>
<text x="229.9" y="92.3">CBUS2</text>
<text x="45" y="96.7">DIO_1</text>
<text x="45" y="99.3">DIO_2</text>
<text x="45" y="101.8">DIO_3</text>
<text x="62.5" y="96.7">DIO_17</text>
<text x="62.5" y="99.3">DIO_18</text>
<text x="62.5" y="101.8">DIO_19</text>
<text x="103.5" y="101.2">C23</text>
<text x="115.4" y="96.7">VIN</text>
<text x="115.4" y="99.3">VIN</text>
<text x="129.8" y="98.7">VOUT</text>
<text x="132.2" y="101.8">FB</text>
<text x="151.1" y="101.8">C22</text>
<text x="181.5" y="99.3">GND</text>
<text x="190.4" y="99.3">GND</text>
<text x="221.2" y="97.3" transform="rotate(-90 221.2 97.3)">GND</text>
<text x="223.7" y="97.3" transform="rotate(-90 223.7 97.3)">GND</text>
<text x="226.3" y="97.3" transform="rotate(-90 226.3 97.3)">GND</text>
<text x="45" y="106.9">DIO_5</text>
<text x="45" y="104.4">DIO_4</text>
<text x="62.5" y="104.4">DIO_20</text>
<text x="62.5" y="106.9">DIO_21</text>
<text x="103.5" y="103.7">10u</text>
<text x="115.4" y="106.3">BYPS</text>
<text x="115.4" y="103.1">EN</text>
<text x="151.1" y="104.4">22u</text>
<text x="45" y="109.4">DIO_6</text>
<text x="45" y="112">DIO_7</text>
<text x="62.5" y="109.4">DIO_22</text>
<text x="62.5" y="112">DIO_23</text>
<text x="107.8" y="108.8">GND</text>
<text x="122.8" y="110" transform="rotate(-90 122.8 110)">GND</text>
<text x="126" y="110" transform="rotate(-90 126 110)">PGND</text>
<text x="129.1" y="110" transform="rotate(-90 129.1 110)">EPD</text>
<text x="145.9" y="111.4">GND</text>
<text x="220.8" y="111.4">GND</text>
<text x="45" y="114.5">DIO_8</text>
<text x="45" y="117.1">DIO_9</text>
<text x="45" y="119.6">DIO_10</text>
<text x="62.5" y="114.5">DIO_24</text>
<text x="62.5" y="117.1">DIO_25</text>
<text x="62.5" y="119.6">DIO_26</text>
<text x="174" y="117.7">VBUS</text>
<text x="189.1" y="117.7">100R@100MHz</text>
<text x="194.3" y="115.2">FB1</text>
<text x="207.5" y="117.1">+5V</text>
<text x="45" y="122.1">DIO_11</text>
<text x="45" y="124.7">DIO_12</text>
<text x="62.5" y="122.1">DIO_27</text>
<text x="62.5" y="124.7">DIO_28</text>
<text x="123.1" y="122.1">GND</text>
<text x="186.7" y="123.4">C21</text>
<text x="186.7" y="126">10n</text>
<text x="250.2" y="121.5">VBUS</text>
<text x="45" y="127.2">DIO_13</text>
<text x="45" y="129.8">DIO_14</text>
<text x="62.5" y="127.2">DIO_29</text>
<text x="62.5" y="129.8">DIO_30</text>
<text x="124.4" y="130.4">USB_C_Receptacle_USB2.0</text>
<text x="136" y="127.9">J2</text>
<text x="153" y="126.6">VBUS</text>
<text x="181.5" y="131.7">GND</text>
<text x="254.4" y="129.1">U3</text>
<text x="254.4" y="131.7">USBLC6-2SC6</text>
<text x="45" y="132.3">DIO_15</text>
<text x="141.2" y="134.8">VBUS</text>
<text x="142.4" y="139.9">CC1</text>
<text x="142.4" y="142.5">CC2</text>
<text x="143.3" y="147.5">D-</text>
<text x="174" y="144.4">R3</text>
<text x="174" y="146.9">5k1</text>
<text x="182.3" y="144.4">R2</text>
<text x="182.3" y="146.9">5k1</text>
<text x="46.9" y="150.1">+3V3</text>
<text x="143.3" y="152.6">D+</text>
<text x="143.3" y="155.2">D+</text>
<text x="143.3" y="150.1">D-</text>
<text x="169.4" y="155.2">GND</text>
<text x="177.7" y="155.2">GND</text>
<text x="250.7" y="157.7">GND</text>
<text x="50.4" y="165.9" transform="rotate(-90 50.4 165.9)">VTref</text>
<text x="52.7" y="166">~{RESET}</text>
<text x="130.4" y="166" transform="rotate(-90 130.4 166)">SHIELD</text>
<text x="138" y="166" transform="rotate(-90 138 166)">GND</text>
<text x="141.1" y="162.8">SBU1</text>
<text x="141.1" y="165.3">SBU2</text>
<text x="35.7" y="172.3">J1</text>
<text x="46.1" y="171">SWDCLK/TCK</text>
<text x="47.6" y="173.6">SWDIO/TMS</text>
<text x="14.8" y="174.9">Conn_ARM_JTAG_SWD_10</text>
<text x="49.6" y="176.1">SWO/TDO</text>
<text x="51.7" y="178.7">NC/TDI</text>
<text x="47.9" y="184.4" transform="rotate(-90 47.9 184.4)">GNDDetect</text>
<text x="50.4" y="184.4" transform="rotate(-90 50.4 184.4)">GND</text>
<text x="130.7" y="180.6">GND</text>
<text x="46.2" y="197.7">GND</text>
</g>
<g font-size="1.8" fill="#0000c2">
<text x="151.1" y="17.5">place</text>
<text x="157.7" y="17.5">capacitors</text>
<text x="169.1" y="17.5">close</text>
<text x="175.6" y="17.5">to</text>
<text x="179" y="17.5">pins</text>
<text x="184.4" y="17.5">of</text>
<text x="187.7" y="17.5">CC2652</text>
<text x="135.9" y="21.3">pin</text>
<text x="140" y="21.3">13</text>
<text x="149.9" y="21.3">pin</text>
<text x="153.9" y="21.3">22</text>
<text x="163.2" y="21.3">pin</text>
<text x="167.3" y="21.3">44</text>
<text x="182.2" y="21.3">pin</text>
<text x="186.3" y="21.3">34</text>
<text x="248.9" y="29">pin</text>
<text x="253" y="29">45</text>
<text x="260.3" y="29">pin</text>
<text x="264.4" y="29">48</text>
<text x="210.8" y="39.1">place</text>
<text x="217.4" y="39.1">L1</text>
<text x="221.1" y="39.1">and</text>
<text x="226.1" y="39.1">C6</text>
<text x="230" y="39.1">close</text>
<text x="236.5" y="39.1">to</text>
<text x="239.9" y="39.1">pin</text>
<text x="32.4" y="67.7">7pf</text>
<text x="36.6" y="67.7">48MHZ</text>
</g>
<g font-size="1.8" fill="#a90000">
<text x="41.9" y="30.2">24</text>
<text x="41.9" y="32.8">25</text>
<text x="69.8" y="30.2">13</text>
<text x="69.8" y="32.8">22</text>
<text x="69.8" y="35.3">44</text>
<text x="41.9" y="40.4">33</text>
<text x="41.9" y="36.6">35</text>
<text x="69.8" y="37.8">34</text>
<text x="42.5" y="44.2">3</text>
<text x="42.5" y="46.7">4</text>
<text x="69.8" y="44.2">45</text>
<text x="69.8" y="46.7">48</text>
<text x="41.9" y="53.7">46</text>
<text x="41.9" y="51.2">47</text>
<text x="70.4" y="51.2">1</text>
<text x="70.4" y="53.7">2</text>
<text x="55.6" y="60.4" transform="rotate(-90 55.6 60.4)">23</text>
<text x="58.2" y="60.4" transform="rotate(-90 58.2 60.4)">49</text>
<text x="220.1" y="69.3" transform="rotate(-90 220.1 69.3)">10</text>
<text x="225.2" y="68.7" transform="rotate(-90 225.2 68.7)">1</text>
<text x="206.3" y="73.4">8</text>
<text x="237.4" y="73.4">15</text>
<text x="238.1" y="75.9">2</text>
<text x="206.3" y="83.6">6</text>
<text x="206.3" y="81">7</text>
<text x="237.4" y="78.5">16</text>
<text x="238.1" y="81">4</text>
<text x="206.3" y="88.6">9</text>
<text x="237.4" y="88.6">11</text>
<text x="237.4" y="86.1">12</text>
<text x="42.5" y="93.1">5</text>
<text x="42.5" y="95.6">6</text>
<text x="69.8" y="93.1">26</text>
<text x="69.8" y="95.6">27</text>
<text x="113" y="95.6">5</text>
<text x="119.1" y="90.9" transform="rotate(-90 119.1 90.9)">3</text>
<text x="121.7" y="90.9" transform="rotate(-90 121.7 90.9)">4</text>
<text x="128" y="90.9" transform="rotate(-90 128 90.9)">1</text>
<text x="130.6" y="91.5" transform="rotate(-90 130.6 91.5)">12</text>
<text x="237.4" y="93.7">14</text>
<text x="238.1" y="91.2">5</text>
<text x="42.5" y="98.2">7</text>
<text x="42.5" y="100.7">8</text>
<text x="69.8" y="98.2">28</text>
<text x="69.8" y="100.7">29</text>
<text x="113" y="98.2">6</text>
<text x="113" y="102">9</text>
<text x="135.2" y="100.7">10</text>
<text x="135.2" y="97.5">11</text>
<text x="220.1" y="100.4" transform="rotate(-90 220.1 100.4)">3</text>
<text x="222.6" y="101" transform="rotate(-90 222.6 101)">13</text>
<text x="225.2" y="101" transform="rotate(-90 225.2 101)">17</text>
<text x="41.9" y="105.8">10</text>
<text x="42.5" y="103.3">9</text>
<text x="69.8" y="103.3">30</text>
<text x="69.8" y="105.8">31</text>
<text x="113" y="105.2">7</text>
<text x="41.9" y="108.3">11</text>
<text x="41.9" y="110.9">12</text>
<text x="41.9" y="113.4">14</text>
<text x="69.8" y="108.3">32</text>
<text x="69.8" y="110.9">36</text>
<text x="69.8" y="113.4">37</text>
<text x="121.7" y="112.5" transform="rotate(-90 121.7 112.5)">8</text>
<text x="124.8" y="112.5" transform="rotate(-90 124.8 112.5)">2</text>
<text x="128" y="113.1" transform="rotate(-90 128 113.1)">13</text>
<text x="41.9" y="116">15</text>
<text x="41.9" y="118.5">16</text>
<text x="69.8" y="116">38</text>
<text x="69.8" y="118.5">39</text>
<text x="41.9" y="121">17</text>
<text x="41.9" y="123.6">18</text>
<text x="69.8" y="121">40</text>
<text x="69.8" y="123.6">41</text>
<text x="41.9" y="126.1">19</text>
<text x="41.9" y="128.7">20</text>
<text x="41.9" y="131.2">21</text>
<text x="69.8" y="126.1">42</text>
<text x="69.8" y="128.7">43</text>
<text x="148.6" y="133.7">A4</text>
<text x="243.1" y="137.5">6</text>
<text x="252.5" y="132.2" transform="rotate(-90 252.5 132.2)">5</text>
<text x="260.9" y="137.5">4</text>
<text x="148.5" y="141.4">B5</text>
<text x="148.6" y="138.8">A5</text>
<text x="243.1" y="142.6">1</text>
<text x="260.9" y="142.6">3</text>
<text x="148.5" y="149">B7</text>
<text x="148.6" y="146.4">A7</text>
<text x="252.5" y="149.9" transform="rotate(-90 252.5 149.9)">2</text>
<text x="148.5" y="154.1">B6</text>
<text x="148.6" y="151.5">A6</text>
<text x="49.3" y="159.5" transform="rotate(-90 49.3 159.5)">1</text>
<text x="148.6" y="161.7">A8</text>
<text x="59.6" y="164.8">10</text>
<text x="148.5" y="164.2">B8</text>
<text x="60.3" y="172.5">2</text>
<text x="60.3" y="169.9">4</text>
<text x="129.3" y="170.9" transform="rotate(-90 129.3 170.9)">S1</text>
<text x="136.9" y="170.8" transform="rotate(-90 136.9 170.8)">A1</text>
<text x="60.3" y="175">6</text>
<text x="60.3" y="177.5">8</text>
<text x="46.7" y="187.4" transform="rotate(-90 46.7 187.4)">9</text>
<text x="49.3" y="187.4" transform="rotate(-90 49.3 187.4)">3</text>
</g>
<g font-size="1.1" fill="#a90000">
<text x="23.6" y="63.2">1</text>
<text x="25.8" y="61.8" transform="rotate(-90 25.8 61.8)">4</text>
<text x="27.4" y="63.2">3</text>
<text x="25.8" y="66.2" transform="rotate(-90 25.8 66.2)">2</text>
</g>
</svg>
